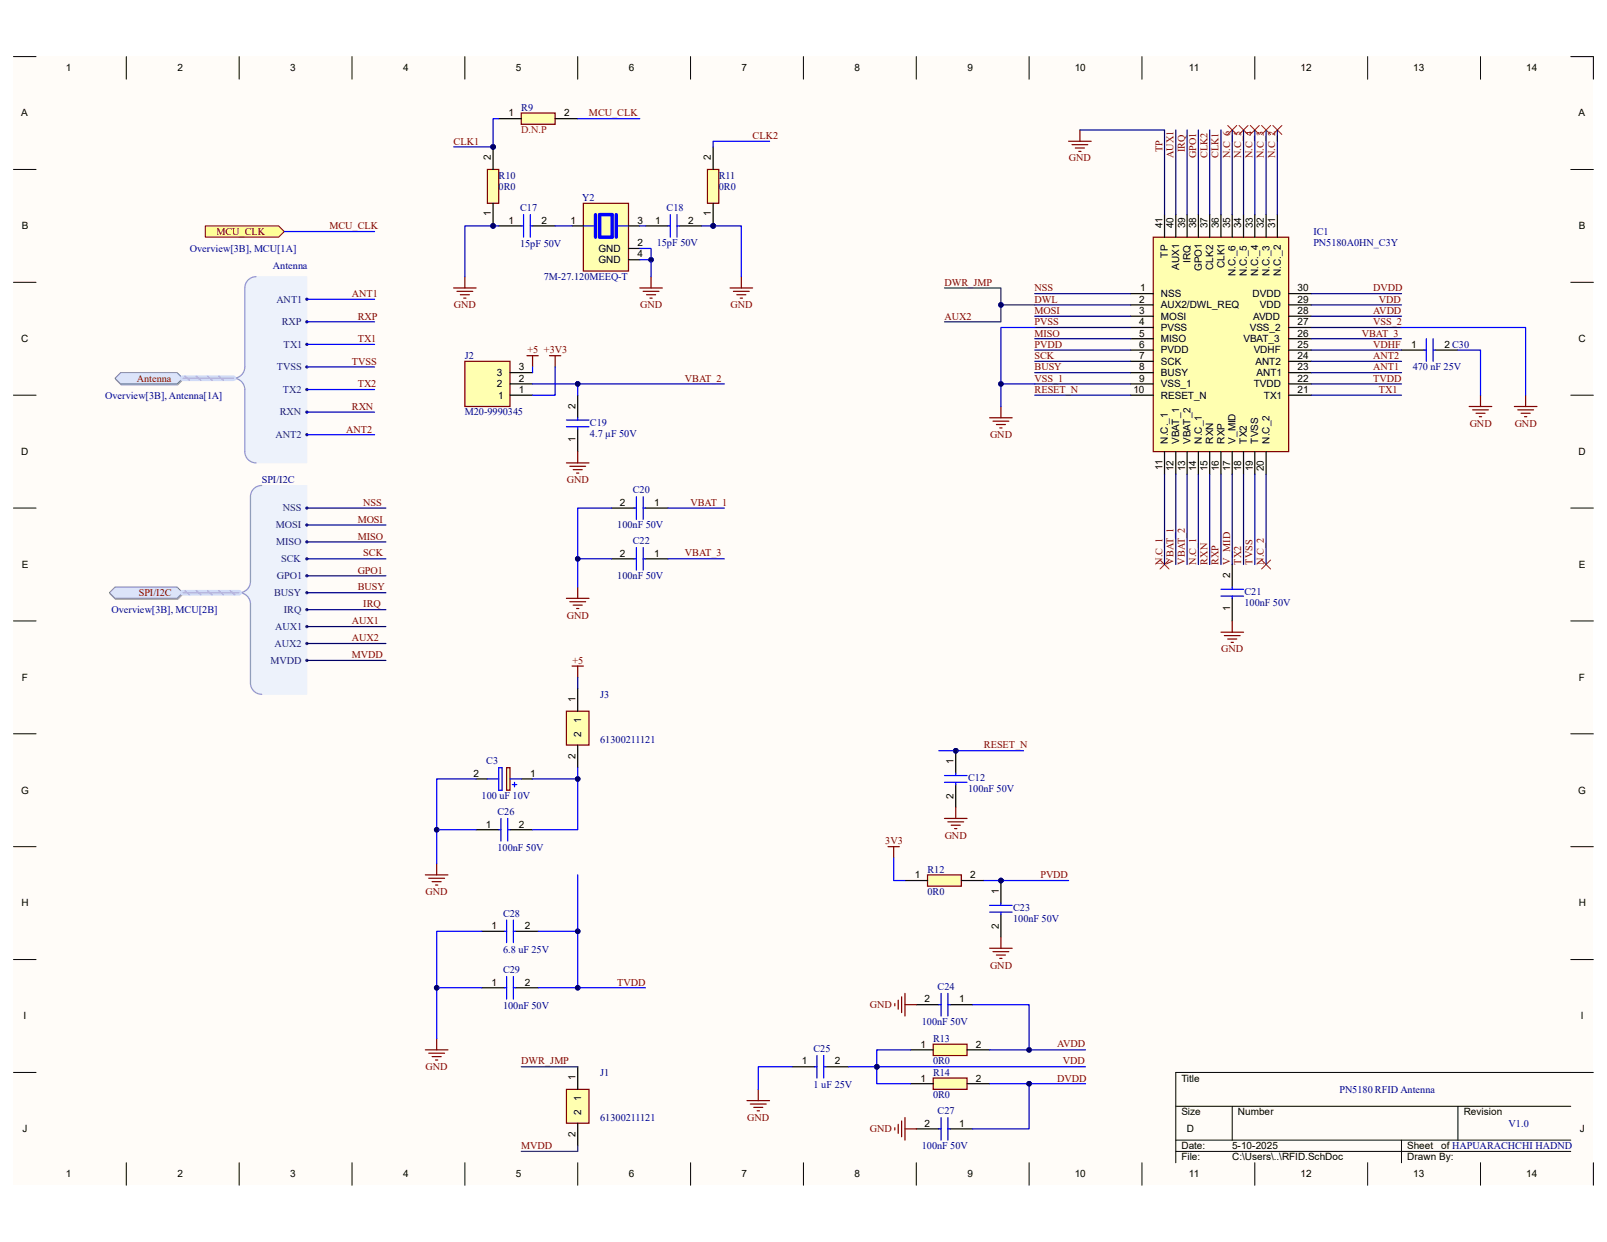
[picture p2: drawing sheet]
<svg xmlns="http://www.w3.org/2000/svg" width="279mm" height="216mm" viewBox="0 0 279 216" stroke-linecap="round" stroke-linejoin="round" font-family="sans-serif">
<g fill="#fffcf8">
<path d="M2.3 9.8h274.7v196.2h-274.7z" fill-rule="evenodd"/>
<path d="M6.3 13.8h266.8v188.3h-266.8z" fill-rule="evenodd"/>
</g>
<g fill="none" stroke="#000" stroke-width=".17">
<path d="M2.3 9.8h4M22 9.8v4M41.6 9.8v4M61.2 9.8v4M80.8 9.8v4M100.4 9.8v4M120.1 9.8v4M139.7 9.8v4M159.3 9.8v4M178.9 9.8v4M198.5 9.8v4M218.2 9.8v4"/>
<path d="M237.8 9.8v4M257.4 9.8v4M273.1 9.8h3.9v4M2.3 29.5h4M273.1 29.5h3.9M2.3 49.1h4M273.1 49.1h3.9M2.3 68.7h4M273.1 68.7h3.9M2.3 88.3h4M273.1 88.3h3.9M2.3 107.9h4"/>
<path d="M273.1 107.9h3.9M2.3 127.6h4M273.1 127.6h3.9M2.3 147.2h4M273.1 147.2h3.9M2.3 166.8h4M273.1 166.8h3.9M2.3 186.4h4M204.4 192.3h68.7M204.4 198.2h68.7M214.2 192.3v5.9M243.7 198.2v3.9"/>
<path d="M253.5 192.3v5.9M277 186.4h-72.6v15.7M22 202.1v3.9M41.6 202.1v3.9M61.2 202.1v3.9M80.8 202.1v3.9M100.4 202.1v3.9M120.1 202.1v3.9M139.7 202.1v3.9M159.3 202.1v3.9M178.9 202.1v3.9M198.5 202.1v3.9"/>
<path d="M204.4 200.2h68.7M218.2 202.1v3.9M237.8 202.1v3.9M257.4 202.1v3.9M277 202.1v3.9"/>
</g>
<path d="M200.5 41.2h23.5v37.3h-23.5z" fill-rule="evenodd" fill="#ffffb0"/>
<path d="M200.5 41.2h23.5v37.3h-23.5zM172.1 72.6h3.9M172.6 73.2h2.8M173.2 73.8h1.6M173.8 74.4h.4M174 70.7v1.9M263.3 70.7h3.9M263.9 71.2h2.7M264.5 71.8h1.5M265.1 72.4h.4M265.3 68.7v2" fill="none" stroke="#800000" stroke-width=".21"/>
<g fill="none" stroke="#000" stroke-width=".21">
<path d="M202.5 37.3v3.9M204.4 37.3v3.9M206.4 37.3v3.9M208.4 37.3v3.9M210.3 37.3v3.9M212.3 37.3v3.9M214.2 37.3v3.9M216.2 37.3v3.9M218.2 37.3v3.9M220.1 37.3v3.9M222.1 37.3v3.9M196.6 51h3.9"/>
<path d="M196.6 53h3.9M196.6 55h3.9M196.6 56.9h3.9M196.6 58.9h3.9M224 51h4M224 53h4M224 55h4M224 56.9h4M224 58.9h4M196.6 60.9h3.9M196.6 62.8h3.9M196.6 64.8h3.9"/>
<path d="M196.6 66.7h3.9M196.6 68.7h3.9M202.5 78.5v3.9M204.4 78.5v3.9M206.4 78.5v3.9M208.4 78.5v3.9M210.3 78.5v3.9M212.3 78.5v3.9M214.2 78.5v3.9M216.2 78.5v3.9M218.2 78.5v3.9M220.1 78.5v3.9"/>
<path d="M224 60.9h4M224 62.8h4M224 64.8h4M224 66.7h4M224 68.7h4"/>
</g>
<path d="M43.5 48.3l1-.2h8.9v32.4h-8.9l-1-.3-.7-.7-.2-1v-11.3l-.5-.8-1-.6 1-.7 .5-.8v-14.2l.2-1z" fill-rule="evenodd" fill="#edf2fb"/>
<path d="M43.5 48.3l1-.2h8.9v32.4h-8.9l-1-.3-.7-.7-.2-1v-11.3l-.5-.8-1-.6 1-.7 .5-.8v-14.2l.2-1z" fill="none" stroke="#edf2fb" stroke-width=".17"/>
<path d="M44.5 48.1a1.96 1.96 0 0 0-1.9 2v13.7a1.96 1.96 0 0 1-2 2 1.96 1.96 0 0 1 2 1.9v10.8a1.96 1.96 0 0 0 1.9 2" fill="none" stroke="#8f9ec9" stroke-width=".21"/>
<circle cx="53.4" cy="52" r=".2" fill="#003a70"/>
<circle cx="53.4" cy="52" r=".2" fill="none" stroke="#003a70" stroke-width=".17"/>
<circle cx="53.4" cy="55.9" r=".2" fill="#003a70"/>
<circle cx="53.4" cy="55.9" r=".2" fill="none" stroke="#003a70" stroke-width=".17"/>
<circle cx="53.4" cy="59.9" r=".2" fill="#003a70"/>
<circle cx="53.4" cy="59.9" r=".2" fill="none" stroke="#003a70" stroke-width=".17"/>
<circle cx="53.4" cy="63.8" r=".2" fill="#003a70"/>
<circle cx="53.4" cy="63.8" r=".2" fill="none" stroke="#003a70" stroke-width=".17"/>
<circle cx="53.4" cy="67.7" r=".2" fill="#003a70"/>
<circle cx="53.4" cy="67.7" r=".2" fill="none" stroke="#003a70" stroke-width=".17"/>
<circle cx="53.4" cy="71.6" r=".2" fill="#003a70"/>
<circle cx="53.4" cy="71.6" r=".2" fill="none" stroke="#003a70" stroke-width=".17"/>
<circle cx="53.4" cy="75.6" r=".2" fill="#003a70"/>
<circle cx="53.4" cy="75.6" r=".2" fill="none" stroke="#003a70" stroke-width=".17"/>
<path d="M20.1 66l1-1h9.8l1 1-1 .9h-9.8z" fill-rule="evenodd" fill="#bac0ca"/>
<path d="M20.1 66l1-1h9.8l1 1-1 .9h-9.8z" fill="none" stroke="#a6acb6" stroke-width=".17"/>
<path d="M20 65.8l1-1h9.8l1 1-1 .9h-9.8z" fill-rule="evenodd" fill="#d5e4ff"/>
<path d="M20 65.8l1-1h9.8l1 1-1 .9h-9.8z" fill="none" stroke="#71809b" stroke-width=".17"/>
<path d="M101.4 35.3h7.9v11.8h-7.9z" fill-rule="evenodd" fill="#ffffb0"/>
<path d="M101.4 35.3h7.9v11.8h-7.9zM111.2 50.1h4M111.8 50.6h2.8M112.4 51.2h1.6M113 51.8h.4M113.2 48.1v2" fill="none" stroke="#800000" stroke-width=".21"/>
<path d="M103.5 37.3v3.9M104.3 37.3h2.1v3.9h-2.1zM107.2 37.3v3.9" fill="none" stroke="#00f" stroke-width=".59"/>
<path d="M90.6 39.3h.4M91 37.3v3.9M92.2 39.3h.4M92.2 37.3v3.9M101.4 39.3h2M107.3 39.3h2M116.1 39.3h.4M116.5 37.3v3.9M117.7 39.3h.4M117.7 37.3v3.9" fill="none" stroke="#00f" stroke-width=".21"/>
<path d="M86.7 39.3h3.9M92.6 39.3h3.9M99.5 39.3h1.9M109.3 39.3h1.9M112.2 39.3h3.9M118.1 39.3h3.9M109.3 43.2h1.9M109.3 45.2h1.9" fill="none" stroke="#000" stroke-width=".21"/>
<circle cx="85.7" cy="39.3" r=".39" fill="#000080"/>
<circle cx="85.7" cy="39.3" r=".39" fill="none" stroke="#000080" stroke-width=".17"/>
<circle cx="85.7" cy="25.5" r=".39" fill="#000080"/>
<circle cx="85.7" cy="25.5" r=".39" fill="none" stroke="#000080" stroke-width=".17"/>
<path d="M84.7 29.5h2v5.8h-2z" fill-rule="evenodd" fill="#ffffb0"/>
<path d="M84.7 29.5h2v5.8h-2z" fill="none" stroke="#800000" stroke-width=".21"/>
<path d="M85.7 35.3v4" fill="none" stroke="#000" stroke-width=".21"/>
<circle cx="85.7" cy="39.3" r=".39" fill="#000080"/>
<circle cx="85.7" cy="39.3" r=".39" fill="none" stroke="#000080" stroke-width=".17"/>
<path d="M85.7 25.5v4" fill="none" stroke="#000" stroke-width=".21"/>
<circle cx="85.7" cy="25.5" r=".39" fill="#000080"/>
<circle cx="85.7" cy="25.5" r=".39" fill="none" stroke="#000080" stroke-width=".17"/>
<circle cx="124" cy="39.3" r=".39" fill="#000080"/>
<circle cx="124" cy="39.3" r=".39" fill="none" stroke="#000080" stroke-width=".17"/>
<path d="M123 29.5h2v5.8h-2z" fill-rule="evenodd" fill="#ffffb0"/>
<path d="M123 29.5h2v5.8h-2z" fill="none" stroke="#800000" stroke-width=".21"/>
<path d="M124 35.3v4" fill="none" stroke="#000" stroke-width=".21"/>
<circle cx="124" cy="39.3" r=".39" fill="#000080"/>
<circle cx="124" cy="39.3" r=".39" fill="none" stroke="#000080" stroke-width=".17"/>
<path d="M124 25.5v4" fill="none" stroke="#000" stroke-width=".21"/>
<path d="M126.9 50.1h4M127.5 50.6h2.8M128.1 51.2h1.6M128.7 51.8h.4M128.9 48.1v2" fill="none" stroke="#800000" stroke-width=".21"/>
<path d="M90.6 19.6h5.9v2h-5.9z" fill-rule="evenodd" fill="#ffffb0"/>
<path d="M90.6 19.6h5.9v2h-5.9z" fill="none" stroke="#800000" stroke-width=".21"/>
<path d="M86.7 20.6h3.9M96.5 20.6h3.9" fill="none" stroke="#000" stroke-width=".21"/>
<path d="M35.7 39.3h12.7l1 .9-1 1h-12.7z" fill-rule="evenodd" fill="#ffff80"/>
<path d="M35.7 39.3h12.7l1 .9-1 1h-12.7z" fill="none" stroke="#800000" stroke-width=".17"/>
<path d="M20.1 102.3h10.8l1 .9-1 1h-10.8l-1-1z" fill-rule="evenodd" fill="#bac0ca"/>
<path d="M20.1 102.3h10.8l1 .9-1 1h-10.8l-1-1z" fill="none" stroke="#a6acb6" stroke-width=".17"/>
<path d="M19 103l1-1h10.8l1 1-1 1h-10.8z" fill-rule="evenodd" fill="#d5e4ff"/>
<path d="M19 103l1-1h10.8l1 1-1 1h-10.8z" fill="none" stroke="#71809b" stroke-width=".17"/>
<g fill="none" stroke="#f00" stroke-width=".17">
<path d="M213.5 21.8l1.5 1.6M215 21.8l-1.5 1.6M215.4 21.8l1.6 1.6M217 21.8l-1.6 1.6M217.4 21.8l1.5 1.6M218.9 21.8l-1.5 1.6M219.3 21.8l1.6 1.6M220.9 21.8l-1.6 1.6M221.3 21.8l1.6 1.6M222.9 21.8l-1.6 1.6M201.7 97.3l1.6 1.6M203.3 97.3l-1.6 1.6"/>
<path d="M219.3 97.3l1.6 1.6M220.9 97.3l-1.6 1.6"/>
</g>
<path d="M98.5 189.4h3.9v5.9h-3.9z" fill-rule="evenodd" fill="#ffffb0"/>
<path d="M98.5 104h3.9M99.1 104.6h2.7M99.7 105.2h1.5M100.2 105.8h.4M100.4 102v2M212.3 109.9h3.9M212.9 110.5h2.7M213.5 111.1h1.5M214 111.7h.4M214.2 107.9v2M98.5 189.4h3.9v5.9h-3.9z" fill="none" stroke="#800000" stroke-width=".21"/>
<path d="M106.3 88.3h4M106.3 97.1h4M112.2 88.3h3.9M112.2 97.1h3.9M214.2 98.1v4M214.2 104v3.9M100.4 185.4v4M100.4 195.3v3.9" fill="none" stroke="#000" stroke-width=".21"/>
<path d="M110.3 88.3h.3M110.3 97.1h.3M110.6 86.4v3.9M110.6 95.2v3.9M111.8 86.4v3.9M111.8 95.2v3.9M111.8 88.3h.4M111.8 97.1h.4M212.3 103.6h3.9M212.3 102.4h3.9M214.2 102.1v.3M214.2 103.6v.4" fill="none" stroke="#00f" stroke-width=".21"/>
<path d="M80.8 62.8h7.9v7.9h-7.9z" fill-rule="evenodd" fill="#ffffb0"/>
<path d="M80.8 62.8h7.9v7.9h-7.9zM91.6 61.8h2M92.6 61.8v2M95.5 61.8h2M96.5 61.8v2M100.4 78.5v2M98.5 80.5h3.9M99.1 81.1h2.7M99.7 81.6h1.5M100.2 82.2h.4M99.5 115.8h1.9M100.4 115.8v2" fill="none" stroke="#800000" stroke-width=".21"/>
<path d="M88.7 68.7h3.9M88.7 66.7h3.9M88.7 64.8h3.9M100.4 68.7v3.9M100.4 74.6v3.9" fill="none" stroke="#000" stroke-width=".21"/>
<path d="M98.5 74.2h3.9M98.5 73h3.9M100.4 72.6v.4M100.4 74.2v.4" fill="none" stroke="#00f" stroke-width=".21"/>
<path d="M98.5 123.6h3.9v5.9h-3.9z" fill-rule="evenodd" fill="#ffffb0"/>
<path d="M78.9 50.1h3.9M79.4 50.6h2.8M80 51.2h1.6M80.6 51.8h.4M80.8 48.1v2M98.5 123.6h3.9v5.9h-3.9z" fill="none" stroke="#800000" stroke-width=".21"/>
<path d="M100.4 119.7v3.9M100.4 129.5v3.9" fill="none" stroke="#000" stroke-width=".21"/>
<path d="M88.1 133.4h.6v4h-.6z" fill-rule="evenodd" fill="#ffffb0"/>
<path d="M88.1 133.4h.6v4h-.6zM74 152.1h3.9M74.5 152.7h2.8M75.1 153.3h1.6M75.7 153.8h.4M75.9 150.1v2" fill="none" stroke="#800000" stroke-width=".21"/>
<path d="M82.8 135.4h1.9M90.6 135.4h2" fill="none" stroke="#000" stroke-width=".21"/>
<path d="M84.7 135.4h2M86.7 133.4h.6v4h-.6zM88.7 135.4h1.9M89.1 136.4h.7M89.5 136v.8" fill="none" stroke="#00f" stroke-width=".21"/>
<path d="M44.5 84.6l1-.2h7.9v36.3h-7.9l-1-.3-.7-.7-.3-1v-14.2l-.4-.8-1-.7 1-.6 .4-.8v-15.2l.3-1z" fill-rule="evenodd" fill="#edf2fb"/>
<path d="M44.5 84.6l1-.2h7.9v36.3h-7.9l-1-.3-.7-.7-.3-1v-14.2l-.4-.8-1-.7 1-.6 .4-.8v-15.2l.3-1z" fill="none" stroke="#edf2fb" stroke-width=".17"/>
<path d="M45.5 84.4a1.96 1.96 0 0 0-2 2v14.7a1.96 1.96 0 0 1-1.9 1.9 1.96 1.96 0 0 1 1.9 2v13.7a1.96 1.96 0 0 0 2 2" fill="none" stroke="#8f9ec9" stroke-width=".21"/>
<circle cx="53.4" cy="88.3" r=".2" fill="#003a70"/>
<circle cx="53.4" cy="88.3" r=".2" fill="none" stroke="#003a70" stroke-width=".17"/>
<circle cx="53.4" cy="91.3" r=".2" fill="#003a70"/>
<circle cx="53.4" cy="91.3" r=".2" fill="none" stroke="#003a70" stroke-width=".17"/>
<circle cx="53.4" cy="94.2" r=".2" fill="#003a70"/>
<circle cx="53.4" cy="94.2" r=".2" fill="none" stroke="#003a70" stroke-width=".17"/>
<circle cx="53.4" cy="97.1" r=".2" fill="#003a70"/>
<circle cx="53.4" cy="97.1" r=".2" fill="none" stroke="#003a70" stroke-width=".17"/>
<circle cx="53.4" cy="100.1" r=".2" fill="#003a70"/>
<circle cx="53.4" cy="100.1" r=".2" fill="none" stroke="#003a70" stroke-width=".17"/>
<circle cx="53.4" cy="103" r=".2" fill="#003a70"/>
<circle cx="53.4" cy="103" r=".2" fill="none" stroke="#003a70" stroke-width=".17"/>
<circle cx="53.4" cy="106" r=".2" fill="#003a70"/>
<circle cx="53.4" cy="106" r=".2" fill="none" stroke="#003a70" stroke-width=".17"/>
<circle cx="53.4" cy="108.9" r=".2" fill="#003a70"/>
<circle cx="53.4" cy="108.9" r=".2" fill="none" stroke="#003a70" stroke-width=".17"/>
<circle cx="53.4" cy="111.9" r=".2" fill="#003a70"/>
<circle cx="53.4" cy="111.9" r=".2" fill="none" stroke="#003a70" stroke-width=".17"/>
<circle cx="53.4" cy="114.8" r=".2" fill="#003a70"/>
<circle cx="53.4" cy="114.8" r=".2" fill="none" stroke="#003a70" stroke-width=".17"/>
<path d="M82.8 144.2h3.9M88.7 144.2h3.9M83.8 161.9h3.9M83.8 171.7h3.9M89.7 161.9h3.9M89.7 171.7h3.9" fill="none" stroke="#000" stroke-width=".21"/>
<path d="M86.7 144.2h.4M87.1 142.3v3.9M88.1 159.9v4M88.3 142.3v3.9M88.3 144.2h.4M89.3 159.9v4M87.7 161.9h.4M87.7 171.7h.4M88.1 169.7v4M89.3 169.7v4M89.3 161.9h.4M89.3 171.7h.4" fill="none" stroke="#00f" stroke-width=".21"/>
<path d="M74 182.5h3.9M74.5 183.1h2.8M75.1 183.7h1.6M75.7 184.3h.4M75.9 180.5v2" fill="none" stroke="#800000" stroke-width=".21"/>
<circle cx="166.2" cy="130.5" r=".39" fill="#000080"/>
<circle cx="166.2" cy="130.5" r=".39" fill="none" stroke="#000080" stroke-width=".17"/>
<path d="M166.2 130.5v3.9" fill="none" stroke="#000" stroke-width=".21"/>
<circle cx="166.2" cy="130.5" r=".39" fill="#000080"/>
<circle cx="166.2" cy="130.5" r=".39" fill="none" stroke="#000080" stroke-width=".17"/>
<path d="M166.2 136.4v3.9" fill="none" stroke="#000" stroke-width=".21"/>
<path d="M164.2 134.8h3.9M164.2 136h3.9M166.2 134.4v.4M166.2 136v.4" fill="none" stroke="#00f" stroke-width=".21"/>
<path d="M164.2 142.3h3.9M164.8 142.9h2.7M165.4 143.5h1.6M166 144h.4M166.2 140.3v2" fill="none" stroke="#800000" stroke-width=".21"/>
<circle cx="174" cy="153.1" r=".39" fill="#000080"/>
<circle cx="174" cy="153.1" r=".39" fill="none" stroke="#000080" stroke-width=".17"/>
<path d="M174 153.1v3.9" fill="none" stroke="#000" stroke-width=".21"/>
<circle cx="174" cy="153.1" r=".39" fill="#000080"/>
<circle cx="174" cy="153.1" r=".39" fill="none" stroke="#000080" stroke-width=".17"/>
<path d="M174 159v3.9" fill="none" stroke="#000" stroke-width=".21"/>
<path d="M172.1 157.4h3.9M172.1 158.6h3.9M174 157v.4M174 158.6v.4" fill="none" stroke="#00f" stroke-width=".21"/>
<path d="M172.1 164.8h3.9M172.6 165.4h2.8M173.2 166h1.6M173.8 166.6h.4M174 162.9v1.9" fill="none" stroke="#800000" stroke-width=".21"/>
<path d="M161.3 152.1h5.9v1.9h-5.9z" fill-rule="evenodd" fill="#ffffb0"/>
<path d="M185.8 24.6h3.9M186.4 25.1h2.7M187 25.7h1.5M187.6 26.3h.3M187.8 22.6v2M154.4 147.2h2M155.4 147.2v1.9M161.3 152.1h5.9v1.9h-5.9z" fill="none" stroke="#800000" stroke-width=".21"/>
<path d="M157.3 153.1h4M167.2 153.1h3.9M159.3 174.6h3.9M165.2 174.6h3.9M159.3 196.2h3.9M165.2 196.2h3.9" fill="none" stroke="#000" stroke-width=".21"/>
<path d="M163.2 174.6h.4M163.6 172.7v3.9M164.8 172.7v3.9M164.8 174.6h.4M163.2 196.2h.4M163.6 194.3v3.9M164.8 194.3v3.9M164.8 196.2h.4" fill="none" stroke="#00f" stroke-width=".21"/>
<path d="M162.3 181.5h5.8v2h-5.8z" fill-rule="evenodd" fill="#ffffb0"/>
<path d="M162.3 181.5h5.8v2h-5.8z" fill="none" stroke="#800000" stroke-width=".21"/>
<path d="M158.3 182.5h4M168.1 182.5h4" fill="none" stroke="#000" stroke-width=".21"/>
<path d="M162.3 187.4h5.8v2h-5.8z" fill-rule="evenodd" fill="#ffffb0"/>
<g fill="none" stroke="#800000" stroke-width=".21">
<path d="M255.4 70.7h4M256 71.2h2.8M256.6 71.8h1.6M257.2 72.4h.4M257.4 68.7v2M155.6 174.5v.3M156.2 173.9v1.5M156.8 173.3v2.7M157.3 172.7v3.9M157.3 174.6h2M129.9 191.3h3.9M130.5 191.9h2.7"/>
<path d="M131.1 192.5h1.5M131.6 193.1h.4M131.8 189.4v1.9M155.6 196v.4M156.2 195.4v1.6M156.8 194.9v2.7M157.3 194.3v3.9M157.3 196.2h2M162.3 187.4h5.8v2h-5.8z"/>
</g>
<path d="M243.7 60.9h3.9M249.6 60.9h3.9M137.7 185.4h3.9M143.6 185.4h3.9M158.3 188.4h4M168.1 188.4h4" fill="none" stroke="#000" stroke-width=".21"/>
<path d="M179.9 56.9h-5.9v13.8M248 58.9v3.9M249.2 58.9v3.9M247.6 60.9h.4M249.2 60.9h.4M141.6 185.4h.4M142 183.5v3.9M143.2 183.5v3.9M143.2 185.4h.4" fill="none" stroke="#00f" stroke-width=".21"/>
<g fill="none" stroke="#000080" stroke-width=".21">
<path d="M187.8 22.6h14.7v14.7M204.4 22.6v14.7M206.4 22.6v14.7M208.4 22.6v14.7M210.3 22.6v14.7M212.3 22.6v14.7M214.2 22.6v14.7M216.2 22.6v14.7M218.2 22.6v14.7M220.1 22.6v14.7M222.1 22.6v14.7M179.9 51h16.7"/>
<path d="M179.9 53h16.7M179.9 55h16.7M179.9 56.9h16.7M179.9 58.9h16.7M228 51h15.7M228 53h15.7M228 55h15.7M228 56.9h15.7M228 58.9h15.7M179.9 60.9h16.7M179.9 62.8h16.7M179.9 64.8h16.7"/>
<path d="M179.9 66.7h16.7M179.9 68.7h16.7M228 60.9h15.7M228 62.8h15.7M228 64.8h15.7M228 66.7h15.7M228 68.7h15.7M202.5 82.4v15.7M204.4 82.4v15.7M206.4 82.4v15.7M208.4 82.4v15.7M210.3 82.4v15.7"/>
<path d="M212.3 82.4v15.7M216.2 82.4v15.7M218.2 82.4v15.7M220.1 82.4v15.7"/>
</g>
<circle cx="174" cy="66.7" r=".39" fill="#000080"/>
<circle cx="174" cy="66.7" r=".39" fill="none" stroke="#000080" stroke-width=".17"/>
<path d="M122 39.3h6.9v8.8M53.4 59.9h11.7M53.4 55.9h11.7M243.7 56.9h21.6v11.8M53.4 75.6h11.7M53.4 71.6h11.7M53.4 67.7h11.7M53.4 63.8h11.7" fill="none" stroke="#00f" stroke-width=".21"/>
<circle cx="124" cy="39.3" r=".39" fill="#000080"/>
<circle cx="124" cy="39.3" r=".39" fill="none" stroke="#000080" stroke-width=".17"/>
<path d="M100.4 20.6h10.8M49.4 40.2h15.7M92.6 66.7h33.3M116.1 97.1h9.8" fill="none" stroke="#00f" stroke-width=".21"/>
<path d="M53.4 88.3h13.7M53.4 91.3h13.7M53.4 97.1h13.7M53.4 100.1h13.7M53.4 103h13.7M53.4 106h13.7M53.4 111.9h13.7M53.4 114.8h13.7" fill="none" stroke="#000080" stroke-width=".21"/>
<circle cx="100.4" cy="66.7" r=".39" fill="#000080"/>
<circle cx="100.4" cy="66.7" r=".39" fill="none" stroke="#000080" stroke-width=".17"/>
<path d="M92.6 63.8v1M96.5 63.8v4.9h-3.9M100.4 97.1h5.9" fill="none" stroke="#00f" stroke-width=".21"/>
<path d="M100.4 117.8v1.9" fill="none" stroke="#000080" stroke-width=".21"/>
<circle cx="100.4" cy="97.1" r=".39" fill="#000080"/>
<circle cx="100.4" cy="97.1" r=".39" fill="none" stroke="#000080" stroke-width=".17"/>
<path d="M100.4 66.7v2" fill="none" stroke="#00f" stroke-width=".21"/>
<circle cx="100.4" cy="66.7" r=".39" fill="#000080"/>
<circle cx="100.4" cy="66.7" r=".39" fill="none" stroke="#000080" stroke-width=".17"/>
<path d="M90.6 185.4h9.8M100.4 199.2v1h-9.8" fill="none" stroke="#073763" stroke-width=".21"/>
<path d="M111.2 45.2h2" fill="none" stroke="#00f" stroke-width=".21"/>
<circle cx="113.2" cy="45.2" r=".39" fill="#000080"/>
<circle cx="113.2" cy="45.2" r=".39" fill="none" stroke="#000080" stroke-width=".17"/>
<path d="M111.2 43.2h2v4.9" fill="none" stroke="#00f" stroke-width=".21"/>
<circle cx="113.2" cy="45.2" r=".39" fill="#000080"/>
<circle cx="113.2" cy="45.2" r=".39" fill="none" stroke="#000080" stroke-width=".17"/>
<path d="M86.7 20.6h-1v4.9h-6.8M111.2 39.3h1" fill="none" stroke="#00f" stroke-width=".21"/>
<circle cx="85.7" cy="25.5" r=".39" fill="#000080"/>
<circle cx="85.7" cy="25.5" r=".39" fill="none" stroke="#000080" stroke-width=".17"/>
<path d="M86.7 39.3h-5.9v8.8M96.5 39.3h3M133.8 24.6h-9.8v.9M53.4 52h11.7" fill="none" stroke="#00f" stroke-width=".21"/>
<path d="M53.4 94.2h13.7" fill="none" stroke="#000080" stroke-width=".21"/>
<circle cx="85.7" cy="39.3" r=".39" fill="#000080"/>
<circle cx="85.7" cy="39.3" r=".39" fill="none" stroke="#000080" stroke-width=".17"/>
<path d="M174 53h5.9" fill="none" stroke="#073763" stroke-width=".21"/>
<circle cx="174" cy="53" r=".39" fill="#000080"/>
<circle cx="174" cy="53" r=".39" fill="none" stroke="#000080" stroke-width=".17"/>
<path d="M164.2 50.1h9.8v5.8h-9.8" fill="none" stroke="#073763" stroke-width=".21"/>
<circle cx="174" cy="53" r=".39" fill="#000080"/>
<circle cx="174" cy="53" r=".39" fill="none" stroke="#000080" stroke-width=".17"/>
<path d="M174 66.7h5.9" fill="none" stroke="#00f" stroke-width=".21"/>
<circle cx="174" cy="66.7" r=".39" fill="#000080"/>
<circle cx="174" cy="66.7" r=".39" fill="none" stroke="#000080" stroke-width=".17"/>
<path d="M214.2 82.4v15.7" fill="none" stroke="#000080" stroke-width=".21"/>
<path d="M106.3 88.3h-5.9v13.7" fill="none" stroke="#00f" stroke-width=".21"/>
<circle cx="100.4" cy="97.1" r=".39" fill="#000080"/>
<circle cx="100.4" cy="97.1" r=".39" fill="none" stroke="#000080" stroke-width=".17"/>
<path d="M100.4 133.4v2h-7.8" fill="none" stroke="#00f" stroke-width=".21"/>
<circle cx="100.4" cy="135.4" r=".39" fill="#000080"/>
<circle cx="100.4" cy="135.4" r=".39" fill="none" stroke="#000080" stroke-width=".17"/>
<path d="M100.4 135.4v8.8h-7.8" fill="none" stroke="#00f" stroke-width=".21"/>
<circle cx="100.4" cy="135.4" r=".39" fill="#000080"/>
<circle cx="100.4" cy="135.4" r=".39" fill="none" stroke="#000080" stroke-width=".17"/>
<path d="M82.8 135.4h-6.9v14.7" fill="none" stroke="#00f" stroke-width=".21"/>
<circle cx="75.9" cy="144.2" r=".39" fill="#000080"/>
<circle cx="75.9" cy="144.2" r=".39" fill="none" stroke="#000080" stroke-width=".17"/>
<path d="M75.9 144.2h6.9" fill="none" stroke="#00f" stroke-width=".21"/>
<circle cx="75.9" cy="144.2" r=".39" fill="#000080"/>
<circle cx="75.9" cy="144.2" r=".39" fill="none" stroke="#000080" stroke-width=".17"/>
<path d="M116.1 88.3h9.8M83.8 161.9h-7.9v18.6" fill="none" stroke="#00f" stroke-width=".21"/>
<circle cx="75.9" cy="171.7" r=".39" fill="#000080"/>
<circle cx="75.9" cy="171.7" r=".39" fill="none" stroke="#000080" stroke-width=".17"/>
<path d="M75.9 171.7h7.9" fill="none" stroke="#00f" stroke-width=".21"/>
<circle cx="75.9" cy="171.7" r=".39" fill="#000080"/>
<circle cx="75.9" cy="171.7" r=".39" fill="none" stroke="#000080" stroke-width=".17"/>
<path d="M93.6 161.9h6.8v9.8h-6.8" fill="none" stroke="#00f" stroke-width=".21"/>
<circle cx="100.4" cy="161.9" r=".39" fill="#000080"/>
<circle cx="100.4" cy="161.9" r=".39" fill="none" stroke="#000080" stroke-width=".17"/>
<circle cx="100.4" cy="171.7" r=".39" fill="#000080"/>
<circle cx="100.4" cy="171.7" r=".39" fill="none" stroke="#000080" stroke-width=".17"/>
<path d="M100.4 152.1v9.8" fill="none" stroke="#00f" stroke-width=".21"/>
<circle cx="100.4" cy="161.9" r=".39" fill="#000080"/>
<circle cx="100.4" cy="161.9" r=".39" fill="none" stroke="#000080" stroke-width=".17"/>
<path d="M100.4 171.7h11.8" fill="none" stroke="#00f" stroke-width=".21"/>
<circle cx="100.4" cy="171.7" r=".39" fill="#000080"/>
<circle cx="100.4" cy="171.7" r=".39" fill="none" stroke="#000080" stroke-width=".17"/>
<path d="M163.2 130.5h14.7" fill="none" stroke="#00f" stroke-width=".21"/>
<circle cx="166.2" cy="130.5" r=".39" fill="#000080"/>
<circle cx="166.2" cy="130.5" r=".39" fill="none" stroke="#000080" stroke-width=".17"/>
<path d="M171.1 153.1h14.7" fill="none" stroke="#00f" stroke-width=".21"/>
<circle cx="174" cy="153.1" r=".39" fill="#000080"/>
<circle cx="174" cy="153.1" r=".39" fill="none" stroke="#000080" stroke-width=".17"/>
<path d="M155.4 149.1v4h1.9M172.1 182.5h16.6" fill="none" stroke="#00f" stroke-width=".21"/>
<path d="M53.4 108.9h13.7" fill="none" stroke="#000080" stroke-width=".21"/>
<circle cx="178.9" cy="182.5" r=".39" fill="#000080"/>
<circle cx="178.9" cy="182.5" r=".39" fill="none" stroke="#000080" stroke-width=".17"/>
<path d="M169.1 174.6h9.8v7.9" fill="none" stroke="#00f" stroke-width=".21"/>
<circle cx="178.9" cy="182.5" r=".39" fill="#000080"/>
<circle cx="178.9" cy="182.5" r=".39" fill="none" stroke="#000080" stroke-width=".17"/>
<path d="M178.9 188.4v7.8h-9.8" fill="none" stroke="#00f" stroke-width=".21"/>
<circle cx="178.9" cy="188.4" r=".39" fill="#000080"/>
<circle cx="178.9" cy="188.4" r=".39" fill="none" stroke="#000080" stroke-width=".17"/>
<path d="M172.1 188.4h16.6" fill="none" stroke="#00f" stroke-width=".21"/>
<circle cx="178.9" cy="188.4" r=".39" fill="#000080"/>
<circle cx="178.9" cy="188.4" r=".39" fill="none" stroke="#000080" stroke-width=".17"/>
<path d="M188.7 185.4h-36.3v3h5.9" fill="none" stroke="#00f" stroke-width=".21"/>
<circle cx="152.4" cy="185.4" r=".39" fill="#000080"/>
<circle cx="152.4" cy="185.4" r=".39" fill="none" stroke="#000080" stroke-width=".17"/>
<path d="M158.3 182.5h-5.9v2.9" fill="none" stroke="#00f" stroke-width=".21"/>
<circle cx="152.4" cy="185.4" r=".39" fill="#000080"/>
<circle cx="152.4" cy="185.4" r=".39" fill="none" stroke="#000080" stroke-width=".17"/>
<path d="M147.5 185.4h4.9" fill="none" stroke="#00f" stroke-width=".21"/>
<circle cx="152.4" cy="185.4" r=".39" fill="#000080"/>
<circle cx="152.4" cy="185.4" r=".39" fill="none" stroke="#000080" stroke-width=".17"/>
<path d="M253.5 60.9h3.9v7.8M137.7 185.4h-5.9v4" fill="none" stroke="#00f" stroke-width=".21"/>
<path d="M31.8 65.8h8.8M31.8 103h9.8" fill="none" stroke="#cbdaff" stroke-width=".97"/>
<path d="M32.2 65.4l.7 .7M34.1 65.4l.8 .7M36.1 65.4l.8 .7M38 65.4l.8 .7M32.2 102.7l.8 .7M34.1 102.7l.8 .7M36.1 102.7l.8 .7M38.1 102.7l.7 .7M40 102.7l.8 .7" fill="none" stroke="#adbce7" stroke-width=".3"/>
<path d="M31.8 65.8h8.8M31.8 103h9.8" fill="none" stroke="#adbce7" stroke-width=".21"/>
<g font-size="1.8" fill="#000080">
<text x="90.6" y="19.3">R9</text>
<text x="86.7" y="31">R10</text>
<text x="86.7" y="33">0R0</text>
<text x="101.2" y="34.9">Y2</text>
<text x="125" y="31">R11</text>
<text x="125" y="33">0R0</text>
<text x="90.4" y="36.7">C17</text>
<text x="115.9" y="36.7">C18</text>
<text x="228.3" y="40.8">IC1</text>
<text x="33" y="43.8">Overview[3B], MCU[1A]</text>
<text x="47.5" y="46.7">Antenna</text>
<text x="90.4" y="43">15pF 50V</text>
<text x="114.2" y="42.8">15pF 50V</text>
<text x="228.3" y="42.8">PN5180A0HN_C3Y</text>
<text x="94.5" y="48.7">7M-27.120MEEQ-T</text>
<text x="80.8" y="62.4">J2</text>
<text x="245.6" y="64.4">470 nF 25V</text>
<text x="18.3" y="69.3">Overview[3B], Antenna[1A]</text>
<text x="80.8" y="72.2">M20-9990345</text>
<text x="102.6" y="74">C19</text>
<text x="102.6" y="75.9">4.7 µF 50V</text>
<text x="45.5" y="84">SPI/I2C</text>
<text x="110" y="85.8">C20</text>
<text x="107.3" y="91.9">100nF 50V</text>
<text x="110" y="94.6">C22</text>
<text x="107.3" y="100.7">100nF 50V</text>
<text x="19.4" y="106.6">Overview[3B], MCU[2B]</text>
<text x="216.4" y="103.4">C21</text>
<text x="216.4" y="105.4">100nF 50V</text>
<text x="104.4" y="121.3">J3</text>
<text x="104.4" y="129.1">61300211121</text>
<text x="84.5" y="132.8">C3</text>
<text x="168.3" y="135.8">C12</text>
<text x="168.3" y="137.8">100nF 50V</text>
<text x="83.7" y="138.9">100 uF 10V</text>
<text x="86.5" y="141.7">C26</text>
<text x="86.5" y="148">100nF 50V</text>
<text x="161.2" y="151.7">R12</text>
<text x="161.2" y="155.6">0R0</text>
<text x="87.5" y="159.3">C28</text>
<text x="176.1" y="158.4">C23</text>
<text x="176.1" y="160.3">100nF 50V</text>
<text x="87.5" y="165.6">6.8 uF 25V</text>
<text x="87.5" y="169.2">C29</text>
<text x="163" y="172.1">C24</text>
<text x="87.5" y="175.4">100nF 50V</text>
<text x="160.3" y="178.2">100nF 50V</text>
<text x="141.4" y="182.9">C25</text>
<text x="162.2" y="181.1">R13</text>
<text x="162.2" y="185">0R0</text>
<text x="104.4" y="187">J1</text>
<text x="141.4" y="189.1">1 uF 25V</text>
<text x="162.2" y="187">R14</text>
<text x="162.2" y="190.9">0R0</text>
<text x="232.9" y="189.9">PN5180 RFID Antenna</text>
<text x="104.4" y="194.9">61300211121</text>
<text x="163" y="193.7">C27</text>
<text x="262.3" y="195.8">V1.0</text>
<text x="160.3" y="199.8">100nF 50V</text>
</g>
<text font-size="1.8" fill="#f00" x="90.6" y="23.2">D.N.P</text>
<g font-size="1.8" fill="#800000">
<text x="102.4" y="20.2">MCU_CLK</text>
<text x="78.9" y="25.1">CLK1</text>
<text x="130.9" y="24.2">CLK2</text>
<text x="185.8" y="28.1">GND</text>
<text x="202.1" y="26.5" transform="rotate(-90 202.1 26.5)">TP</text>
<text x="204" y="27.5" transform="rotate(-90 204 27.5)">AUX1</text>
<text x="206" y="26.5" transform="rotate(-90 206 26.5)">IRQ</text>
<text x="208" y="27.5" transform="rotate(-90 208 27.5)">GPO1</text>
<text x="209.9" y="27.5" transform="rotate(-90 209.9 27.5)">CLK2</text>
<text x="211.9" y="27.5" transform="rotate(-90 211.9 27.5)">CLK1</text>
<text x="213.9" y="27.5" transform="rotate(-90 213.9 27.5)">N.C_6</text>
<text x="215.8" y="27.5" transform="rotate(-90 215.8 27.5)">N.C_5</text>
<text x="217.8" y="27.5" transform="rotate(-90 217.8 27.5)">N.C_4</text>
<text x="219.8" y="27.5" transform="rotate(-90 219.8 27.5)">N.C_3</text>
<text x="221.7" y="27.5" transform="rotate(-90 221.7 27.5)">N.C_2</text>
<text x="37.6" y="40.8">MCU_CLK</text>
<text x="57.3" y="39.8">MCU_CLK</text>
<text x="61.2" y="51.6">ANT1</text>
<text x="78.9" y="53.6">GND</text>
<text x="111.3" y="53.6">GND</text>
<text x="127" y="53.6">GND</text>
<text x="164.2" y="49.7">DWR_JMP</text>
<text x="179.9" y="50.6">NSS</text>
<text x="179.9" y="52.6">DWL</text>
<text x="238.8" y="50.6">DVDD</text>
<text x="239.7" y="52.6">VDD</text>
<text x="62.2" y="59.5">TX1</text>
<text x="62.2" y="55.5">RXP</text>
<text x="164.2" y="55.5">AUX2</text>
<text x="179.9" y="54.6">MOSI</text>
<text x="179.9" y="56.5">PVSS</text>
<text x="179.9" y="58.5">MISO</text>
<text x="236.8" y="58.5">VBAT_3</text>
<text x="238.8" y="54.6">AVDD</text>
<text x="238.8" y="56.5">VSS_2</text>
<text x="61.2" y="63.4">TVSS</text>
<text x="91.7" y="61.4">+5 +3V3</text>
<text x="179.9" y="60.5">PVDD</text>
<text x="179.9" y="62.4">SCK</text>
<text x="179.9" y="64.4">BUSY</text>
<text x="238.8" y="60.5">VDHF</text>
<text x="238.8" y="62.4">ANT2</text>
<text x="238.8" y="64.4">ANT1</text>
<text x="23.8" y="66.3">Antenna</text>
<text x="61.2" y="71.2">RXN</text>
<text x="62.2" y="67.3">TX2</text>
<text x="119.1" y="66.3">VBAT_2</text>
<text x="179.9" y="66.3">VSS_1</text>
<text x="179.9" y="68.3">RESET_N</text>
<text x="238.8" y="66.3">TVDD</text>
<text x="239.7" y="68.3">TX1</text>
<text x="60.2" y="75.2">ANT2</text>
<text x="172.1" y="76.2">GND</text>
<text x="255.5" y="74.2">GND</text>
<text x="263.4" y="74.2">GND</text>
<text x="98.6" y="84">GND</text>
<text x="63.2" y="87.9">NSS</text>
<text x="120.1" y="87.9">VBAT_1</text>
<text x="62.2" y="90.8">MOSI</text>
<text x="62.2" y="93.8">MISO</text>
<text x="62.2" y="99.7">GPO1</text>
<text x="63.2" y="96.7">SCK</text>
<text x="119.1" y="96.7">VBAT_3</text>
<text x="202.1" y="98.1" transform="rotate(-90 202.1 98.1)">N.C_1</text>
<text x="204" y="98.1" transform="rotate(-90 204 98.1)">VBAT_1</text>
<text x="206" y="98.1" transform="rotate(-90 206 98.1)">VBAT_2</text>
<text x="208" y="98.1" transform="rotate(-90 208 98.1)">N.C_1</text>
<text x="209.9" y="98.1" transform="rotate(-90 209.9 98.1)">RXN</text>
<text x="211.9" y="98.1" transform="rotate(-90 211.9 98.1)">RXP</text>
<text x="213.9" y="98.1" transform="rotate(-90 213.9 98.1)">V_MID</text>
<text x="215.8" y="98.1" transform="rotate(-90 215.8 98.1)">TX2</text>
<text x="217.8" y="98.1" transform="rotate(-90 217.8 98.1)">TVSS</text>
<text x="219.8" y="98.1" transform="rotate(-90 219.8 98.1)">N.C_2</text>
<text x="24.1" y="103.6">SPI/I2C</text>
<text x="62.2" y="102.6">BUSY</text>
<text x="63.2" y="105.6">IRQ</text>
<text x="98.6" y="107.5">GND</text>
<text x="61.2" y="108.5">AUX1</text>
<text x="61.2" y="111.5">AUX2</text>
<text x="212.3" y="113.4">GND</text>
<text x="61.2" y="114.4">MVDD</text>
<text x="99.5" y="115.4">+5</text>
<text x="171.1" y="130.1">RESET_N</text>
<text x="153.9" y="146.8">3V3</text>
<text x="164.3" y="145.8">GND</text>
<text x="74" y="155.6">GND</text>
<text x="180.9" y="152.7">PVDD</text>
<text x="107.3" y="171.3">TVDD</text>
<text x="172.1" y="168.4">GND</text>
<text x="151.2" y="175.2">GND</text>
<text x="90.6" y="185">DWR_JMP</text>
<text x="183.8" y="182.1">AVDD</text>
<text x="184.8" y="185">VDD</text>
<text x="74" y="186">GND</text>
<text x="183.8" y="188">DVDD</text>
<text x="129.9" y="194.9">GND</text>
<text x="151.2" y="196.8">GND</text>
<text x="90.6" y="199.8">MVDD</text>
</g>
<g font-size="1.8" fill="#003a70">
<text x="48" y="52.6">ANT1</text>
<text x="49" y="56.5">RXP</text>
<text x="48.1" y="64.4">TVSS</text>
<text x="49.3" y="60.5">TX1</text>
<text x="49.2" y="68.3">TX2</text>
<text x="47.9" y="76.2">ANT2</text>
<text x="48.6" y="72.2">RXN</text>
<text x="49.2" y="88.9">NSS</text>
<text x="48" y="91.9">MOSI</text>
<text x="48" y="94.8">MISO</text>
<text x="48.1" y="100.7">GPO1</text>
<text x="48.9" y="97.7">SCK</text>
<text x="47.7" y="103.6">BUSY</text>
<text x="49.4" y="106.6">IRQ</text>
<text x="47.7" y="112.4">AUX2</text>
<text x="47.8" y="109.5">AUX1</text>
<text x="47" y="115.4">MVDD</text>
</g>
<g font-size="1.7">
<text x="11.5" y="12.4">1</text>
<text x="30.9" y="12.4">2</text>
<text x="50.5" y="12.4">3</text>
<text x="70.1" y="12.4">4</text>
<text x="89.7" y="12.4">5</text>
<text x="109.3" y="12.4">6</text>
<text x="128.9" y="12.4">7</text>
<text x="148.6" y="12.4">8</text>
<text x="168.2" y="12.4">9</text>
<text x="186.9" y="12.4">10</text>
<text x="206.7" y="12.4">11</text>
<text x="226.1" y="12.4">12</text>
<text x="245.7" y="12.4">13</text>
<text x="265.3" y="12.4">14</text>
<text x="3.7" y="20.2">A</text>
<text x="88.4" y="20.2">1</text>
<text x="98.1" y="20.2">2</text>
<text x="274.4" y="20.2">A</text>
<text x="85.3" y="27.9" transform="rotate(-90 85.3 27.9)">2</text>
<text x="123.6" y="27.9" transform="rotate(-90 123.6 27.9)">2</text>
<text x="3.8" y="39.9">B</text>
<text x="85.3" y="37.5" transform="rotate(-90 85.3 37.5)">1</text>
<text x="88.4" y="38.9">1</text>
<text x="94.1" y="38.9">2</text>
<text x="99.2" y="38.9">1</text>
<text x="110.8" y="38.9">3</text>
<text x="113.9" y="38.9">1</text>
<text x="119.7" y="38.9">2</text>
<text x="123.6" y="37.5" transform="rotate(-90 123.6 37.5)">1</text>
<text x="202.1" y="39.7" transform="rotate(-90 202.1 39.7)">41</text>
<text x="204" y="39.7" transform="rotate(-90 204 39.7)">40</text>
<text x="206" y="39.7" transform="rotate(-90 206 39.7)">39</text>
<text x="208" y="39.7" transform="rotate(-90 208 39.7)">38</text>
<text x="209.9" y="39.7" transform="rotate(-90 209.9 39.7)">37</text>
<text x="211.9" y="39.7" transform="rotate(-90 211.9 39.7)">36</text>
<text x="213.9" y="39.7" transform="rotate(-90 213.9 39.7)">35</text>
<text x="215.8" y="39.7" transform="rotate(-90 215.8 39.7)">34</text>
<text x="217.8" y="39.7" transform="rotate(-90 217.8 39.7)">33</text>
<text x="219.7" y="39.7" transform="rotate(-90 219.7 39.7)">32</text>
<text x="221.7" y="39.7" transform="rotate(-90 221.7 39.7)">31</text>
<text x="274.5" y="39.9">B</text>
<text x="104.1" y="43.8">GND</text>
<text x="104.1" y="45.8">GND</text>
<text x="110.8" y="42.8">2</text>
<text x="110.8" y="44.7">4</text>
<text x="203.1" y="44.8" transform="rotate(-90 203.1 44.8)">TP</text>
<text x="205" y="46.9" transform="rotate(-90 205 46.9)">AUX1</text>
<text x="207" y="45.7" transform="rotate(-90 207 45.7)">IRQ</text>
<text x="209" y="47.2" transform="rotate(-90 209 47.2)">GPO1</text>
<text x="210.9" y="46.9" transform="rotate(-90 210.9 46.9)">CLK2</text>
<text x="212.9" y="46.7" transform="rotate(-90 212.9 46.7)">CLK1</text>
<text x="218.8" y="48" transform="rotate(-90 218.8 48)">N.C._4</text>
<text x="222.7" y="48" transform="rotate(-90 222.7 48)">N.C._2</text>
<text x="198" y="52.6">2</text>
<text x="198.2" y="50.6">1</text>
<text x="201.8" y="51.6">NSS</text>
<text x="201.8" y="53.6">AUX2/DWL_REQ</text>
<text x="214.8" y="48" transform="rotate(-90 214.8 48)">N.C._6</text>
<text x="216.8" y="48" transform="rotate(-90 216.8 48)">N.C._5</text>
<text x="217.8" y="51.6">DVDD</text>
<text x="219" y="53.6">VDD</text>
<text x="220.7" y="48" transform="rotate(-90 220.7 48)">N.C._3</text>
<text x="225.6" y="50.6">30</text>
<text x="225.6" y="52.6">29</text>
<text x="3.7" y="59.5">C</text>
<text x="198" y="54.6">3</text>
<text x="198" y="56.6">4</text>
<text x="198" y="58.5">5</text>
<text x="201.8" y="55.5">MOSI</text>
<text x="201.8" y="57.5">PVSS</text>
<text x="201.8" y="59.5">MISO</text>
<text x="216.2" y="59.5">VBAT_3</text>
<text x="217.3" y="57.5">VSS_2</text>
<text x="217.9" y="55.5">AVDD</text>
<text x="225.6" y="54.6">28</text>
<text x="225.6" y="56.6">27</text>
<text x="225.6" y="58.5">26</text>
<text x="274.4" y="59.5">C</text>
<text x="86.4" y="65.4">3</text>
<text x="90.2" y="64.4">3</text>
<text x="198" y="60.5">6</text>
<text x="198" y="62.4">7</text>
<text x="198" y="64.4">8</text>
<text x="201.8" y="61.4">PVDD</text>
<text x="201.8" y="63.4">SCK</text>
<text x="201.8" y="65.4">BUSY</text>
<text x="218" y="61.4">VDHF</text>
<text x="218.3" y="63.4">ANT2</text>
<text x="218.5" y="65.4">ANT1</text>
<text x="225.6" y="60.5">25</text>
<text x="225.6" y="62.4">24</text>
<text x="225.6" y="64.4">23</text>
<text x="245.4" y="60.5">1</text>
<text x="251.1" y="60.5">2 C30</text>
<text x="86.4" y="67.3">2</text>
<text x="86.6" y="69.3">1</text>
<text x="90.2" y="68.3">1</text>
<text x="90.2" y="66.3">2</text>
<text x="100.1" y="71" transform="rotate(-90 100.1 71)">2</text>
<text x="197.1" y="68.3">10</text>
<text x="198" y="66.3">9</text>
<text x="201.8" y="67.3">VSS_1</text>
<text x="201.8" y="69.3">RESET_N</text>
<text x="218" y="67.3">TVDD</text>
<text x="219.8" y="69.3">TX1</text>
<text x="225.6" y="66.3">22</text>
<text x="225.6" y="68.3">21</text>
<text x="100.1" y="76.8" transform="rotate(-90 100.1 76.8)">1</text>
<text x="203.1" y="77.1" transform="rotate(-90 203.1 77.1)">N.C._1</text>
<text x="205" y="77.1" transform="rotate(-90 205 77.1)">VBAT_1</text>
<text x="207" y="77.1" transform="rotate(-90 207 77.1)">VBAT_2</text>
<text x="209" y="77.1" transform="rotate(-90 209 77.1)">N.C_1</text>
<text x="210.9" y="77.1" transform="rotate(-90 210.9 77.1)">RXN</text>
<text x="212.9" y="77.1" transform="rotate(-90 212.9 77.1)">RXP</text>
<text x="214.8" y="77.1" transform="rotate(-90 214.8 77.1)">V_MID</text>
<text x="216.8" y="77.1" transform="rotate(-90 216.8 77.1)">TX2</text>
<text x="218.8" y="77.1" transform="rotate(-90 218.8 77.1)">TVSS</text>
<text x="220.7" y="77.1" transform="rotate(-90 220.7 77.1)">N.C_2</text>
<text x="3.7" y="79.1">D</text>
<text x="202.1" y="81.7" transform="rotate(-90 202.1 81.7)">11</text>
<text x="204" y="81.9" transform="rotate(-90 204 81.9)">12</text>
<text x="206" y="82" transform="rotate(-90 206 82)">13</text>
<text x="208" y="82" transform="rotate(-90 208 82)">14</text>
<text x="209.9" y="82" transform="rotate(-90 209.9 82)">15</text>
<text x="211.9" y="82" transform="rotate(-90 211.9 82)">16</text>
<text x="213.9" y="82" transform="rotate(-90 213.9 82)">17</text>
<text x="215.8" y="82" transform="rotate(-90 215.8 82)">18</text>
<text x="217.8" y="82" transform="rotate(-90 217.8 82)">19</text>
<text x="219.7" y="82" transform="rotate(-90 219.7 82)">20</text>
<text x="274.4" y="79.1">D</text>
<text x="107.8" y="87.9">2</text>
<text x="113.7" y="87.9">1</text>
<text x="3.8" y="98.7">E</text>
<text x="107.8" y="96.8">2</text>
<text x="113.7" y="96.8">1</text>
<text x="213.9" y="100.5" transform="rotate(-90 213.9 100.5)">2</text>
<text x="274.5" y="98.7">E</text>
<text x="213.9" y="106.2" transform="rotate(-90 213.9 106.2)">1</text>
<text x="3.8" y="118.3">F</text>
<text x="274.5" y="118.3">F</text>
<text x="100.1" y="122" transform="rotate(-90 100.1 122)">1</text>
<text x="101" y="125.6" transform="rotate(-90 101 125.6)">1</text>
<text x="100.1" y="131.9" transform="rotate(-90 100.1 131.9)">2</text>
<text x="101" y="128.1" transform="rotate(-90 101 128.1)">2</text>
<text x="3.7" y="138">G</text>
<text x="82.3" y="135">2</text>
<text x="92.2" y="135">1</text>
<text x="165.8" y="132.8" transform="rotate(-90 165.8 132.8)">1</text>
<text x="274.4" y="138">G</text>
<text x="84.5" y="143.8">1</text>
<text x="90.2" y="143.8">2</text>
<text x="165.8" y="138.9" transform="rotate(-90 165.8 138.9)">2</text>
<text x="159" y="152.7">1</text>
<text x="168.7" y="152.7">2</text>
<text x="173.6" y="155.4" transform="rotate(-90 173.6 155.4)">1</text>
<text x="3.7" y="157.6">H</text>
<text x="85.5" y="161.5">1</text>
<text x="91.2" y="161.5">2</text>
<text x="173.6" y="161.4" transform="rotate(-90 173.6 161.4)">2</text>
<text x="274.5" y="157.6">H</text>
<text x="85.5" y="171.3">1</text>
<text x="91.2" y="171.3">2</text>
<text x="4.1" y="177.2">I</text>
<text x="160.7" y="174.2">2</text>
<text x="166.8" y="174.2">1</text>
<text x="274.9" y="177.2">I</text>
<text x="139.4" y="185">1</text>
<text x="145.2" y="185">2</text>
<text x="160" y="182.1">1</text>
<text x="169.7" y="182.1">2</text>
<text x="100.1" y="187.8" transform="rotate(-90 100.1 187.8)">1</text>
<text x="101" y="191.4" transform="rotate(-90 101 191.4)">1</text>
<text x="160" y="188">1</text>
<text x="169.7" y="188">2</text>
<text x="205.4" y="188">Title</text>
<text x="3.9" y="196.8">J</text>
<text x="100.1" y="197.7" transform="rotate(-90 100.1 197.7)">2</text>
<text x="101" y="193.9" transform="rotate(-90 101 193.9)">2</text>
<text x="160.7" y="195.8">2</text>
<text x="166.8" y="195.8">1</text>
<text x="205.4" y="193.9">Size</text>
<text x="206.4" y="196.8">D</text>
<text x="215.2" y="193.9">Number</text>
<text x="254.5" y="193.9">Revision</text>
<text x="274.7" y="196.8">J</text>
<text x="205.4" y="199.8">Date:</text>
<text x="205.4" y="201.7">File:</text>
<text x="214.2" y="199.8">5-10-2025</text>
<text x="214.2" y="201.7">C:\Users\..\RFID.SchDoc</text>
<text x="244.7" y="199.8">Sheet</text>
<text x="244.7" y="201.7">Drawn By:</text>
<text x="250.6" y="199.8">of HAPUARACHCHI HADND</text>
<text x="11.5" y="204.7">1</text>
<text x="30.9" y="204.7">2</text>
<text x="50.5" y="204.7">3</text>
<text x="70.1" y="204.7">4</text>
<text x="89.7" y="204.7">5</text>
<text x="109.3" y="204.7">6</text>
<text x="128.9" y="204.7">7</text>
<text x="148.6" y="204.7">8</text>
<text x="168.2" y="204.7">9</text>
<text x="186.9" y="204.7">10</text>
<text x="206.7" y="204.7">11</text>
<text x="226.1" y="204.7">12</text>
<text x="245.7" y="204.7">13</text>
<text x="265.3" y="204.7">14</text>
</g>
</svg>
